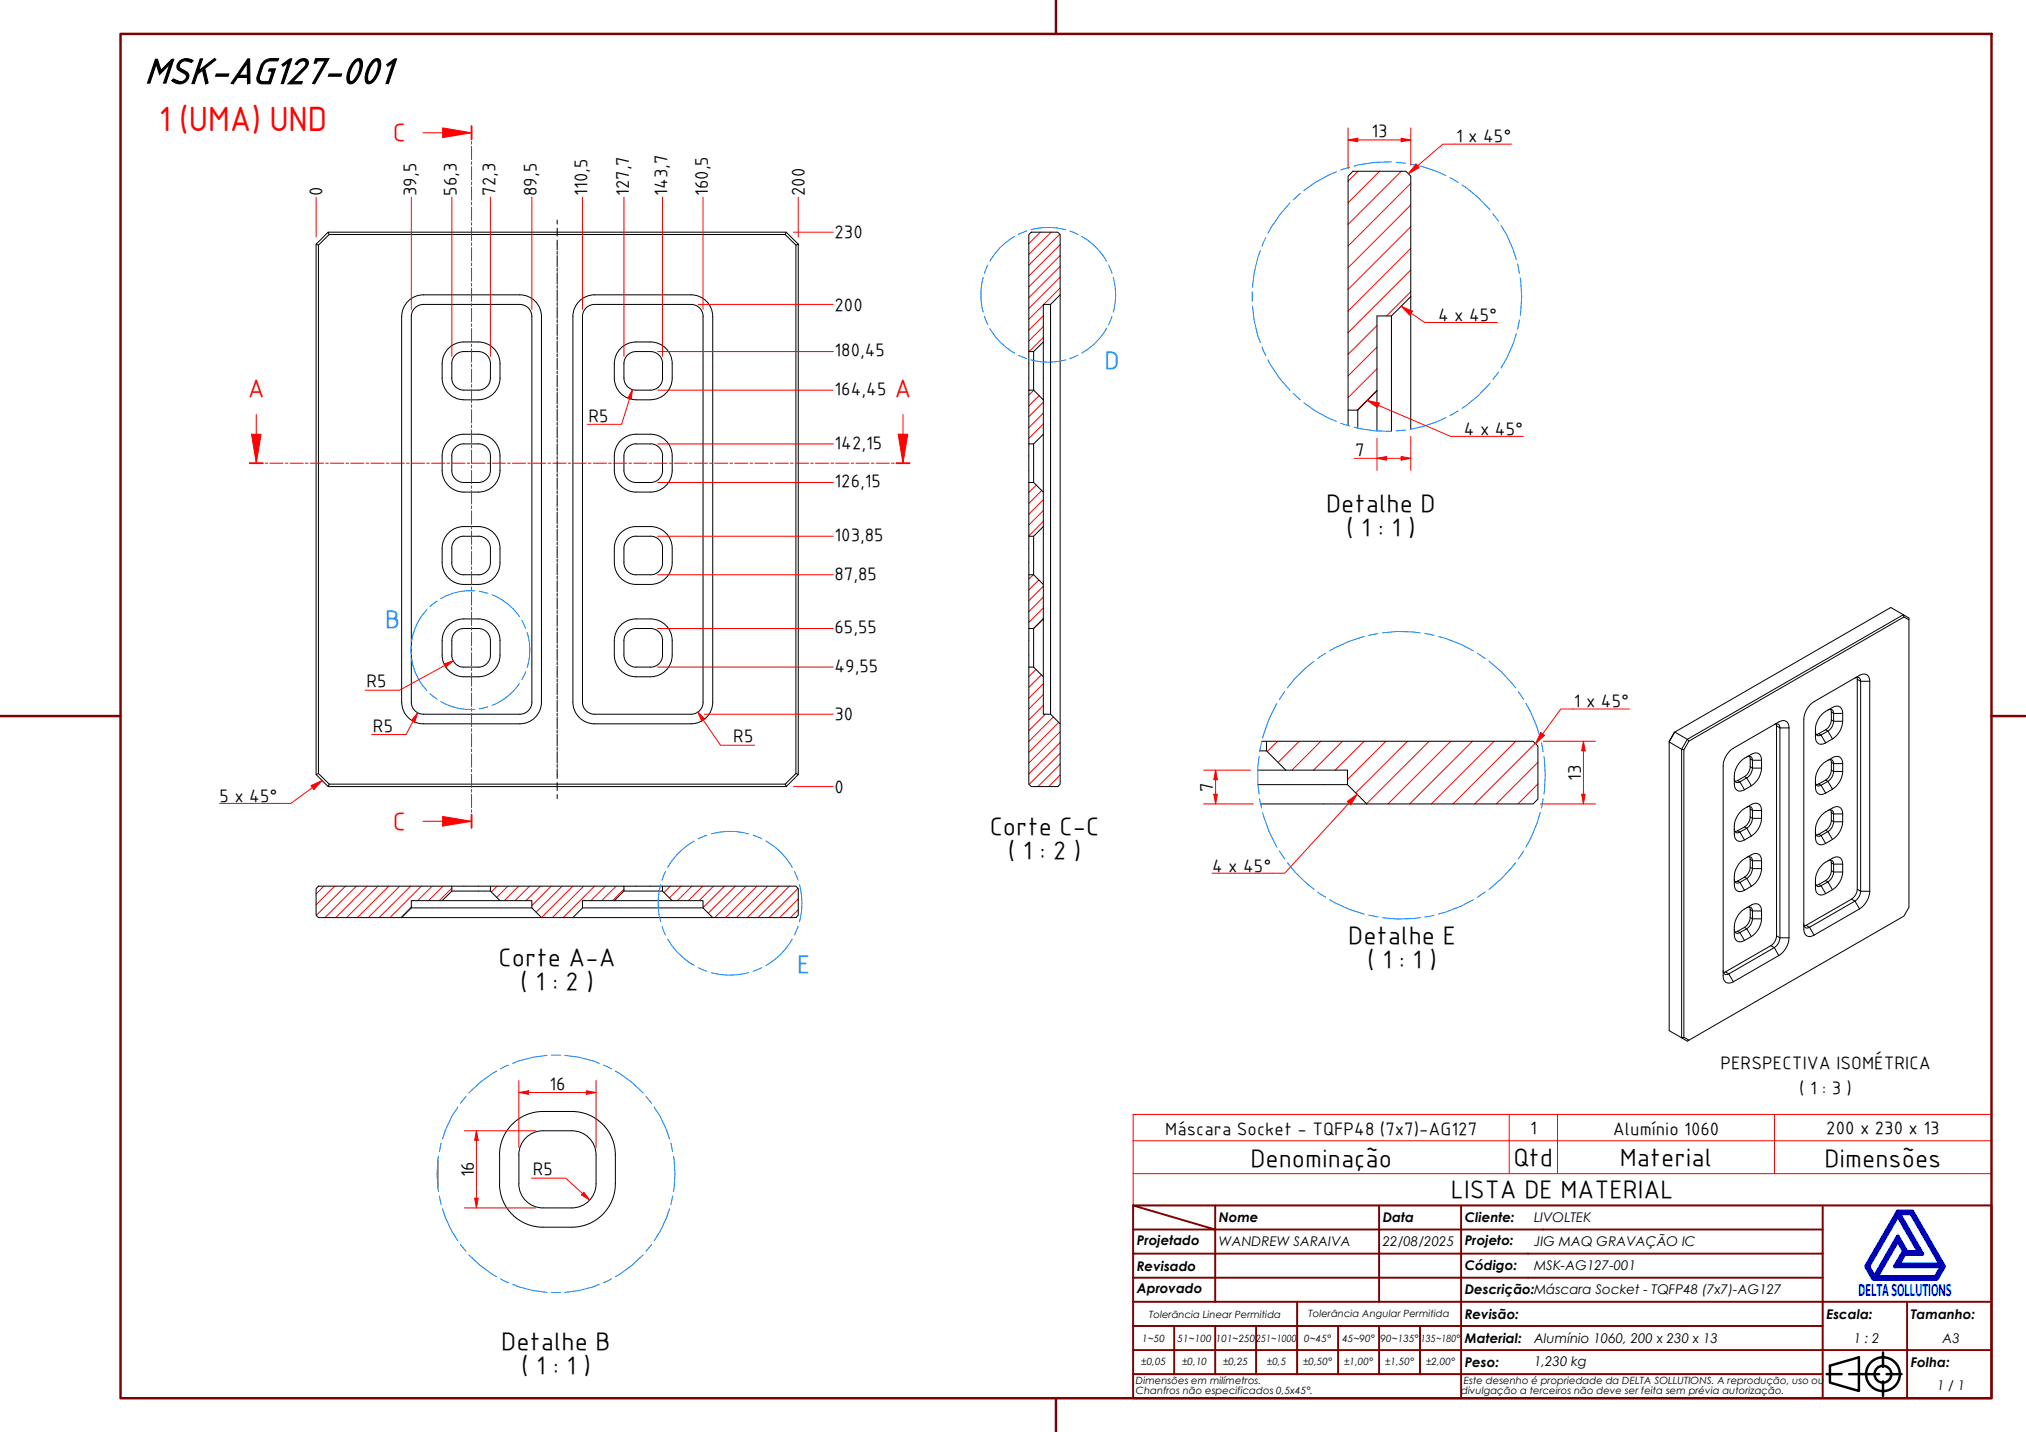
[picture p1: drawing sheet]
<svg xmlns="http://www.w3.org/2000/svg" width="420mm" height="297mm" viewBox="0 0 420 297" stroke-linecap="round" stroke-linejoin="round" font-family="sans-serif">
<!-- layer: Hatch (ABNT) -->
<g fill="none" stroke="#f00" stroke-width=".21">
<path d="M281.6 35.5l-2 2.1M286.1 35.5l-6.5 6.6M290.6 35.5l-11 11.1M292.6 38l-13 13M215.8 48.2l-2.4 2.3M218 48.2l-4.6 4.6M219.8 48.6l-6.4 6.4M219.9 59.7l-3.4 3.4M219.9 57.5l-6.5 6.5M219.9 55.3l-6.5 6.5M219.9 53l-6.5 6.5M219.9 50.8l-6.5 6.5"/>
<path d="M292.6 56l-13 13M292.6 51.5l-13 13M292.6 47l-13 13M292.6 42.5l-13 13M216.4 70l-3 2.9M216.4 67.7l-3 3M216.4 65.5l-3 3M216.4 63.3l-3 2.9M285.6 76.5l-6 6M285.6 72l-6 6M285.6 67.5l-6 6M292.6 60.5l-5.1 5"/>
<path d="M214.4 80.9l-1 1.1M215.5 82.1l-2.1 2.1M216.4 87.9l-3 3M216.4 85.7l-3 3M216.4 83.4l-3 3.1M285.6 81l-4.1 4.1M214.3 119.2l-.9 .9M214.9 100.6l-1.5 1.6M216 101.8l-2.6 2.6M216.4 108.1l-3 3.1M216.4 105.9l-3 3M216.4 103.7l-3 3"/>
<path d="M214.8 138.9l-1.4 1.4M215.4 120.3l-2 2.1M216 140l-2.6 2.6M216.4 128.4l-2.1 2M216.4 126.1l-3 3M216.4 123.9l-3 3M216.4 121.6l-3 3M216.4 146.3l-3 3M216.4 144.1l-3 3M216.4 141.8l-3 3M216.8 148.2l-3.4 3.4M218.4 148.7l-5 5.1"/>
<path d="M219.6 149.8l-6.2 6.2M219.9 158.5l-4.7 4.7M219.9 156.3l-6.5 6.4M219.9 154l-6.5 6.5M219.9 151.8l-6.5 6.5M264.9 153.8l-2.1 2.1M269.4 153.8l-4.4 4.3M273.9 153.8l-6 6M278.4 153.8l-6 6M282.9 153.8l-6 6M287.4 153.8l-8 7.9M291.9 153.8l-10.7 10.7"/>
<path d="M296.4 153.8l-13 12.9M300.9 153.8l-13 13M305.4 153.8l-13 13M309.8 153.8l-13 13M314.3 153.8l-13 13M318.4 154.2l-12.6 12.6M318.9 158.1l-8.6 8.7M219.9 160.8l-2.4 2.4M318.9 162.6l-4.1 4.2M67.2 183.8l-1.6 1.6M69.4 183.8l-3.8 3.9M71.6 183.8l-6 6.1"/>
<path d="M73.9 183.8l-6.5 6.5M76.1 183.8l-6.5 6.5M78.4 183.8l-6.5 6.5M80.6 183.8l-6.5 6.5M82.9 183.8l-6.5 6.5M85.1 183.8l-6.5 6.5M85.3 188.1l-2.2 2.2M87.4 183.8l-6.5 6.5M89.6 183.8l-3 3M91.9 183.8l-3 3M93.7 184.2l-2.6 2.6M103.1 183.8l-1.2 1.2"/>
<path d="M105.3 183.8l-2.3 2.3M107.6 183.8l-3 3M109.8 183.8l-3 3M112.1 183.8l-3 3M114.3 183.8l-4 4M116.6 183.8l-5.4 5.4M118.8 183.8l-6.5 6.5M121.1 183.8l-6.5 6.5M123.3 183.8l-6.5 6.5M125.5 183.8l-3 3M127.8 183.8l-3 3M129.4 184.5l-2.4 2.3"/>
<path d="M139 183.8l-1.3 1.3M141.2 183.8l-2.4 2.5M143.5 183.8l-3 3M145.7 183.8l-3 3M148 183.8l-3 3M150.2 183.8l-4.4 4.5M152.5 183.8l-5.6 5.6M154.7 183.8l-6.5 6.5M157 183.8l-6.5 6.5M159.2 183.8l-6.5 6.5M161.5 183.8l-6.5 6.5M163.7 183.8l-6.5 6.5"/>
<path d="M165.5 184.3l-6.1 6M165.5 188.7l-1.6 1.6M165.5 186.5l-3.8 3.8"/>
</g>
<!-- layer: Visible (ABNT) -->
<g fill="none" stroke="#000" stroke-width=".21">
<path d="M65.6 50.7l.4 .1v109.7M68.1 48.2l.2 .4-2.3 2.2M162.8 48.6l2.3 2.2M163 48.2l-.2 .4h-94.5M165.1 50.8l.4-.1v110l-.4-.2zM165.5 50.7l-2.5-2.5h-94.9l-2.5 2.5v110M213.4 48.6l.5-.4h5.5l.5 .4v12.6l-2 1.9h-1.5v7.8l-2 2h-1zM87.8 61.2h20a4.5 4.5 0 0 1 4.5 4.4v80a4.5 4.5 0 0 1-4.5 4.5h-20M87.8 63.1h20a2.51 2.51 0 0 1 2.5 2.5v80a2.51 2.51 0 0 1-2.5 2.6h-20M87.8 61.2a4.5 4.5 0 0 0-4.5 4.4v80a4.5 4.5 0 0 0 4.5 4.5M87.8 63.1a2.51 2.51 0 0 0-2.5 2.5v80a2.51 2.51 0 0 0 2.5 2.6M96.2 72.9a2.51 2.51 0 0 0-2.5 2.5v3a2.47 2.47 0 0 0 2.5 2.5"/>
<path d="M96.2 70.9a4.5 4.5 0 0 0-4.5 4.5 8 8 0 0 0 .6 5.3 4.5 4.5 0 0 0 3.9 2.2M96.2 72.9h3M96.2 70.9h3M99.2 72.9a2.51 2.51 0 0 1 2.5 2.5v3a2.51 2.51 0 0 1-2.5 2.5M99.2 70.9a4.5 4.5 0 0 1 4.5 4.5 8 8 0 0 1-.6 5.3 4.5 4.5 0 0 1-3.9 2.2M120.4 62.2a4.5 4.5 0 0 1 2.9-1h20a4.5 4.5 0 0 1 4.5 4.4v80a4.5 4.5 0 0 1-4.5 4.5h-20a4.5 4.5 0 0 1-4.5-4.4v-80a4.5 4.5 0 0 1 1.6-3.5zM130.3 73.5l1-.5 3.6-.1a2.48 2.48 0 0 1 2.5 2.5v3a2.51 2.51 0 0 1-2.5 2.5h-3a2.51 2.51 0 0 1-2.5-2.5v-3a2.5 2.5 0 0 1 .9-1.9zM145.8 65.6v80.1M145.8 65.7a2.51 2.51 0 0 0-2.5-2.6h-20a2.51 2.51 0 0 0-2.5 2.6v80a2.51 2.51 0 0 0 2.5 2.5h20a2.51 2.51 0 0 0 2.5-2.6M213.4 72.9v8M214.4 72.9v8M216.4 70.9v12"/>
<path d="M217.9 63.1v85.1M219.9 61.2v88.9M288.6 65.5v24M292.6 61.5v-25l-1-1h-11l-1 1v48.6h2l4-4M292.6 61.5l-4 4h-3v23.9M292.6 61.5v27.6M96.2 92.1a2.51 2.51 0 0 0-2.5 2.5v3a2.47 2.47 0 0 0 2.5 2.5M96.2 90.1a4.5 4.5 0 0 0-4.5 4.5 8 8 0 0 0 .6 5.2 4.5 4.5 0 0 0 3.9 2.3M96.2 80.9h3M96.2 82.9h3M96.2 90.1h3M96.2 92.1h3"/>
<path d="M99.2 90.1a4.5 4.5 0 0 1 4.5 4.5 8 8 0 0 1-.6 5.2 4.5 4.5 0 0 1-3.9 2.3M99.2 92.1a2.51 2.51 0 0 1 2.5 2.5v3a2.51 2.51 0 0 1-2.5 2.5M128.5 91.7a4.5 4.5 0 0 1 3.4-1.6 8.1 8.1 0 0 1 5.3 .6 4.5 4.5 0 0 1 2.2 3.9 8.1 8.1 0 0 1-.6 5.2 4.5 4.5 0 0 1-3.9 2.3 8 8 0 0 1-5.3-.6 4.5 4.5 0 0 1-2.2-3.9 8.1 8.1 0 0 1 .6-5.3zM130.3 92.6l1-.5h3.6a2.48 2.48 0 0 1 2.5 2.5v3a2.51 2.51 0 0 1-2.5 2.5h-3a2.51 2.51 0 0 1-2.5-2.5v-3a2.5 2.5 0 0 1 .9-2zM131.9 82.9h3M131.9 82.9a4.5 4.5 0 0 1-4.5-4.5 8 8 0 0 1 .6-5.2 4.5 4.5 0 0 1 3.9-2.3 8.1 8.1 0 0 1 5.3 .7 4.5 4.5 0 0 1 2.2 3.8 8 8 0 0 1-.6 5.3 4.5 4.5 0 0 1-3.9 2.2M213.4 80.9h1l2 2v7.2l-2 2h-1zM213.4 92.1v8M214.4 92.1v8M216.4 90.1v12M279.6 85.1v3.2M281.6 85.1v3.7"/>
<path d="M96.2 111.2a2.51 2.51 0 0 0-2.5 2.5v3a2.47 2.47 0 0 0 2.5 2.5M96.2 109.2a4.5 4.5 0 0 0-4.5 4.5 8 8 0 0 0 .6 5.3 4.5 4.5 0 0 0 3.9 2.2M96.2 102.1h3M96.2 109.2h3M96.2 100.1h3M96.2 119.2h3M96.2 111.2h3M99.2 109.2a4.5 4.5 0 0 1 4.5 4.5v3M99.2 111.2a2.51 2.51 0 0 1 2.5 2.5v3M101.7 116.7a2.51 2.51 0 0 1-2.5 2.5M103.7 116.7a4.5 4.5 0 0 1-4.5 4.5M131.9 119.2h3"/>
<path d="M131.9 111.2h3M131.9 111.2a2.51 2.51 0 0 0-2.5 2.5v3a2.51 2.51 0 0 0 2.5 2.5M134.9 111.2a2.51 2.51 0 0 1 2.5 2.5v3M137.4 116.7a2.51 2.51 0 0 1-2.5 2.5M139.4 116.7a8 8 0 0 0-.6-5.2 4.5 4.5 0 0 0-3.9-2.3 8 8 0 0 0-5.3 .6 4.5 4.5 0 0 0-2.2 3.9 8.1 8.1 0 0 0 .6 5.3 4.5 4.5 0 0 0 3.9 2.2 8.1 8.1 0 0 0 5.3-.6 4.5 4.5 0 0 0 2.2-3.9M213.4 100.1h1l2 2v7.1l-2 2h-1zM213.4 119.2h1l2 2v7.2l-2 2h-1zM213.4 111.2v8M214.4 111.2v8M216.4 109.2v12M96.2 130.4a2.51 2.51 0 0 0-2.5 2.5v3a2.47 2.47 0 0 0 2.5 2.5M96.2 128.4a4.5 4.5 0 0 0-4.5 4.5 8.1 8.1 0 0 0 .6 5.3 4.5 4.5 0 0 0 3.9 2.2"/>
<path d="M96.2 128.4h3M96.2 121.2h3M96.2 130.4h3M96.2 138.4h3M99.2 128.4a4.5 4.5 0 0 1 4.5 4.5 8.1 8.1 0 0 1-.6 5.3 4.5 4.5 0 0 1-3.9 2.2M99.2 130.4a2.51 2.51 0 0 1 2.5 2.5v3a2.51 2.51 0 0 1-2.5 2.5M128.5 130a4.5 4.5 0 0 1 3.4-1.6 8.1 8.1 0 0 1 5.3 .6 4.5 4.5 0 0 1 2.2 3.9 8.1 8.1 0 0 1-.6 5.3 4.5 4.5 0 0 1-3.9 2.2 8 8 0 0 1-5.3-.6 4.5 4.5 0 0 1-2.2-3.9 8 8 0 0 1 .6-5.3zM130.3 130.9l1-.5h3.6a2.48 2.48 0 0 1 2.5 2.5v3a2.48 2.48 0 0 1-2.5 2.5h-3a2.51 2.51 0 0 1-2.5-2.5v-3a2.5 2.5 0 0 1 .9-2zM213.4 138.4h1l2 2v7.8h1.5l2 1.9v12.6l-.5 .5h-5.5l-.5-.5zM213.4 130.4v8M214.4 130.4v8M216.4 128.4v12"/>
<path d="M394.8 128l1.1 .6M96.2 140.4h3M260.8 159.8h18.6v3l4 4M261.2 155.8h1.5M261.6 153.8h1.1M266.7 159.8l-4-4v-2h55.2l1 1v10.9l-1 1.1h-34.5M349.2 155.5l1.1-1.8-.4-.3-2.6-1.5-1.1 2 2.5 1.5 .5 .1v59.7M350.3 153.7l44.5-25.7-.1-.5-2.6-1.5-44.8 25.9-1.1 1.8v60.1l2.5 1.5v-59.9l1.2-2 44.8-25.9 1.2 .7v60l-1.1 1.8-44.9 26-1.2-.7 .5-.1 1.1 .6M362.2 157a.72 .72 0 0 1 .9-.1 .72 .72 0 0 1 .3 .8l-.4-.3M362.8 156.9l.2 .5M363 159.1l-.4 1.1-.8 .9M363 159.1l.4 .2"/>
<path d="M363 157.4v1.7M363.4 159.3l-.3 1.2-.9 .9M363.4 159.3v-1.6h1.9v1.6M363.4 159.3h1.9M365.3 159.3a4.6 4.6 0 0 1-2.1 3.7M365.3 157.7a1.29 1.29 0 0 0-.6-1.4 1.29 1.29 0 0 0-1.5 .2 5.4 5.4 0 0 0-3.2 7.3 1.27 1.27 0 0 0 1.8 0M368 150.3a.71 .71 0 0 1 .8-.1 .71 .71 0 0 1 .3 .8l-.7-.4M368.4 150.1v.5M368.4 150.6v43.5M371 151a1.29 1.29 0 0 0-.6-1.4 1.29 1.29 0 0 0-1.5 .2l-9.4 5.4a4.7 4.7 0 0 0-2.1 3.7v43.5a1.29 1.29 0 0 0 .6 1.4 1.29 1.29 0 0 0 1.5-.1M371 151h-1.9v43.5M371 151v43.5"/>
<path d="M376.5 151.8a.71 .71 0 0 0 .3 .8 .71 .71 0 0 0 .9-.1M377.2 152.2l-.6 .1M377.2 152.2l.5 .3M377.7 152.5l1.4-.9 .9 1.7M377.7 152.5l.9 1.6M378.6 151.4l-1.4 .8M379.1 157.7a.72 .72 0 0 1 .8-.1 .72 .72 0 0 1 .4 .8l-.5-.3M379.1 147.3a.73 .73 0 0 1 .8-.1 .73 .73 0 0 1 .4 .8l-.5-.3M379.6 157.6l.2 .5M379.6 147.1l.2 .6M379.8 159.8l-.4 1.1-.8 .9M379.8 149.3l-.4 1.2-.8 .9"/>
<path d="M379.8 159.8l.5 .2M379.8 149.3l.5 .3M379.8 147.7v1.6M379.8 158.1v1.7M380 153.3l-1.4 .8M380.3 149.6l-.4 1.2-.5 .6-.3 .2-.5-.2M380.3 149.6h1.8M382.1 148a1.29 1.29 0 0 0-.6-1.4 1.29 1.29 0 0 0-1.5 .2 5.4 5.4 0 0 0-3.1 7.2 1.27 1.27 0 0 0 1.7 .1M382.1 149.6a4.6 4.6 0 0 1-2.1 3.7M382.1 158.4a1.29 1.29 0 0 0-.6-1.4 1.29 1.29 0 0 0-1.5 .2 5.4 5.4 0 0 0-3.1 7.3 1.27 1.27 0 0 0 1.7 0M382.1 158.4h-1.8v1.6M382.1 148h-1.8v1.6"/>
<path d="M382.1 148v1.6M382.1 158.4v1.6M384.7 140.6a.72 .72 0 0 1 .8-.1 .72 .72 0 0 1 .4 .8M385.1 140.5l.1 .4M385.2 140.9l.7 .4M385.2 140.9v43.6M385.9 141.3v43.6h1.9M385.9 141.3h1.9M387.8 141.3a1.29 1.29 0 0 0-.7-1.4 1.29 1.29 0 0 0-1.5 .2l-9.4 5.4a4.7 4.7 0 0 0-2.1 3.7v43.6a1.29 1.29 0 0 0 .6 1.3 1.29 1.29 0 0 0 1.5-.1M387.8 141.3v43.6M68.3 162.7l-2.3-2.2-.4 .2 2.5 2.5M162.8 162.7h-94.5l-.2 .5h94.9"/>
<path d="M165.1 160.5l-2.3 2.2 .2 .5 2.5-2.5M260.9 162.8h18.5M261.4 166.8h22M359.7 161.5a.71 .71 0 0 0 .3 .8 .71 .71 0 0 0 .8-.1M359.7 171.9a.71 .71 0 0 0 .3 .8 .71 .71 0 0 0 .8-.1M360.4 161.9l-.6 .2M360.4 172.3l-.6 .2M360.4 161.9l.4 .3M360.4 172.3l.4 .3M360.8 162.2l1 1.6M360.8 172.6l1 1.6M361.8 161.1l.4 .3"/>
<path d="M361.8 171.5l.4 .3M361.8 161.1l-1.4 .8M361.8 171.5l-1.4 .8M362.2 167.4a.72 .72 0 0 1 .9-.1 .72 .72 0 0 1 .3 .8l-.4-.3M362.2 177.8a.73 .73 0 0 1 .9 0 .73 .73 0 0 1 .3 .7l-.4-.2M362.2 161.4l1 1.6M362.2 161.4l-1.4 .8M362.2 171.8l1 1.6M362.2 171.8l-1.4 .8M362.8 177.7l.2 .6M362.8 167.3l.2 .5M363 169.5l-.4 1.1-.8 .9"/>
<path d="M363 179.9l-.4 1.2-.8 .8M363 169.5l.4 .2M363 179.9l.4 .3M363 167.8v1.7M363 178.3v1.6M363.2 163l-1.4 .8M363.2 173.4l-1.4 .8M363.4 169.7l-.3 1.2-.9 .9M363.4 169.7h1.9M365.3 169.7a4.7 4.7 0 0 1-2.1 3.7M365.3 168.1a1.29 1.29 0 0 0-.6-1.4 1.29 1.29 0 0 0-1.5 .2 5.4 5.4 0 0 0-3.2 7.3 1.27 1.27 0 0 0 1.8 0M365.3 178.5a1.29 1.29 0 0 0-.6-1.3 1.29 1.29 0 0 0-1.5 .1 5.4 5.4 0 0 0-3.2 7.3 1.27 1.27 0 0 0 1.8 .1"/>
<path d="M365.3 168.1h-1.9v1.6M365.3 178.5h-1.9v1.7M365.3 168.1v1.6M365.3 178.5v1.7M376.5 172.6a.71 .71 0 0 0 .3 .8 .71 .71 0 0 0 .9-.1M376.5 162.2a.71 .71 0 0 0 .3 .8 .71 .71 0 0 0 .9-.1M377.2 173l-.6 .2M377.2 162.6l-.6 .2M377.2 173l.5 .3M377.2 162.6l.5 .3M377.7 173.3l1.4-.8 .9 1.6M377.7 162.9l1.4-.8 .9 1.6"/>
<path d="M377.7 173.3l.9 1.6M377.7 162.9l.9 1.6M378.6 172.2l-1.4 .8M378.6 161.8l-1.4 .8M379.1 178.6a.72 .72 0 0 1 .8-.1 .72 .72 0 0 1 .4 .7l-.5-.2M379.1 168.1a.73 .73 0 0 1 .8 0 .73 .73 0 0 1 .4 .7l-.5-.2M379.6 178.4l.2 .6M379.6 168l.2 .6M379.8 170.2l-.4 1.2-.8 .8M379.8 170.2l.5 .3M379.8 168.6v1.6M379.8 179v1.6"/>
<path d="M380 174.1l-1.4 .8M380 163.7l-1.4 .8M380.3 170.5l-.4 1.1-.5 .7-.3 .2-.5-.3M380.3 160l-.2 .8-.4 .8-.6 .5-.5-.3M380.3 170.5h1.8M380.3 160h1.8M382.1 179.2a1.29 1.29 0 0 0-.6-1.3 1.29 1.29 0 0 0-1.5 .1 5.4 5.4 0 0 0-3.1 7.3 1.27 1.27 0 0 0 1.7 .1M382.1 168.8a1.29 1.29 0 0 0-.6-1.3 1.29 1.29 0 0 0-1.5 .1 5.4 5.4 0 0 0-3.1 7.3 1.27 1.27 0 0 0 1.7 0M382.1 170.5a4.7 4.7 0 0 1-2.1 3.6M382.1 160a4.7 4.7 0 0 1-2.1 3.7M382.1 168.8h-1.8v1.7M382.1 168.8v1.7"/>
<path d="M66 183.8h27.7v1l-2 2h-6.4v1.5l-2 2h-17.3l-.4-.5v-5.5zM83.3 190.3h29M85.3 188.3h25M91.7 186.8h12M93.7 184.8h8M93.7 183.8h8M101.7 183.8h27.7v1l-2 2h-6.6v1.5l-2 2h-6.5l-2-2v-1.5h-6.6l-2-2zM118.8 190.3h29M120.8 188.3h25M127.4 186.8h12M129.4 184.8h8M129.4 183.8h8"/>
<path d="M137.4 183.8h27.7l.4 .5v5.5l-.4 .5h-17.3l-2-2v-1.5h-6.4l-2-2zM359.7 182.4a.71 .71 0 0 0 .3 .7 .71 .71 0 0 0 .8-.1l-.4-.2M359.7 192.8a.71 .71 0 0 0 .3 .7 .71 .71 0 0 0 .8-.1M360.4 182.8l-.6 .1M360.4 193.2l-.6 .1M360.4 193.2l.4 .2M360.8 193.4l1.4-.8 1 1.7M360.8 193.4l1 1.7M361.8 181.9l-1.4 .9M361.8 192.4l-1.4 .8M362.2 188.3a.72 .72 0 0 1 .9-.1 .72 .72 0 0 1 .3 .8l-.4-.3M362.8 188.1l.2 .6"/>
<path d="M363 190.3l.4 .3-.3 1.2-.9 .8-.4-.2M363 190.3l-.4 1.2-.8 .9M363 188.7v1.6M363.2 183.8l-1-1.6-1.4 .8 1 1.7M363.2 194.3l-1.4 .8M363.2 183.8l-1.4 .9M363.4 180.2l-.3 1.1-.5 .7-.4 .2-.4-.3M363.4 180.2h1.9M365.3 190.6a4.7 4.7 0 0 1-2.1 3.7M365.3 189a1.29 1.29 0 0 0-.6-1.4 1.29 1.29 0 0 0-1.5 .1 5.4 5.4 0 0 0-3.2 7.3 1.27 1.27 0 0 0 1.8 .1M365.3 180.2a4.6 4.6 0 0 1-2.1 3.6M365.3 189h-1.9v1.6h1.9"/>
<path d="M365.3 189v1.6M367.2 196.2l.8 .4M367.2 196.2l-9.4 5.4M368 196.6l-9.5 5.4 1 1.7M368 196.6l.9 1.6M368.4 194.1l-.3 1.2-.9 .9M368.4 194.1l.7 .4M368.9 198.2l-9.4 5.5M369.1 194.5l-.3 1.2-.8 .9M369.1 194.5h1.9M371 194.5a4.7 4.7 0 0 1-2.1 3.7M374.1 191.7a.72 .72 0 0 0 .3 .7 .72 .72 0 0 0 .9-.1l-.8-.4"/>
<path d="M374.5 191.9l-.4 .2M376.5 183.1a.71 .71 0 0 0 .3 .7 .71 .71 0 0 0 .9-.1M377.2 183.5l-.6 .1M377.2 183.5l.5 .2M377.7 183.7l1.4-.8 .9 1.7-1.4 .8M377.7 183.7l.9 1.7M378.6 182.7l-1.4 .8M379.8 180.6l-.4 1.2-.8 .9M379.8 180.6l.5 .3M380.3 180.9l-.2 .8-.4 .7-.6 .5-.5-.2M380.3 180.9v-1.7h1.8v1.7M380.3 180.9h1.8"/>
<path d="M382.1 180.9a4.7 4.7 0 0 1-2.1 3.7M384 186.5l.7 .4M384 186.5l-9.5 5.4M384.7 186.9l-9.4 5.4 .9 1.7M384.7 186.9l.9 1.6M385.2 184.5l-.4 1.1-.8 .9M385.2 184.5l.7 .4-.1 .3-.3 .8-.8 .9M385.6 188.5l-9.4 5.5M387.8 184.9a4.7 4.7 0 0 1-2.2 3.6M357.4 201.3a.71 .71 0 0 0 .3 .8 .71 .71 0 0 0 .8-.1l-.7-.4M357.8 201.6l-.4 .1M103.6 239.6v6a9 9 0 0 0 9 9h6"/>
<path d="M107.6 239.6v6M118.6 230.6h-6a9 9 0 0 0-9 9M118.6 234.6h-6a5 5 0 0 0-5 5M118.6 230.6a9 9 0 0 1 9 9M118.6 234.6a5 5 0 0 1 5 5M123.6 239.6v6a5 5 0 0 1-5 5M127.6 239.6v6a9 9 0 0 1-9 9M90.8 240.7v5.6M107.6 245.6a5 5 0 0 0 5 5h6"/>
</g>
<!-- layer: Linha Corte (ABNT) -->
<g fill="none" stroke="#f00" stroke-width=".21">
<path d="M91.8 27.5h6M97.8 26.1v2.8M97.8 29.4v.5M97.8 30.4v2.7M97.8 33.6v.5M97.8 34.6v2.7M97.8 37.8v.5M97.8 38.8v2.7M97.8 42v.5M97.8 43v2.7M97.8 46.2v.5M97.8 47.2v2.7"/>
<path d="M97.8 50.4v.5M97.8 51.4v2.7M97.8 54.6v.5M97.8 55.6v2.7M97.8 58.8v.5M97.8 59.8v2.7M97.8 63v.5M97.8 64v2.7M97.8 67.2v.5M97.8 68.2v2.7M97.8 71.4v.5M97.8 72.4v2.7"/>
<path d="M97.8 75.6v.5M97.8 76.6v2.7M97.8 79.8v.5M97.8 80.8v2.7M97.8 84v.5M97.8 85v2.7M97.8 88.2v.5M97.8 89.2v2.7M97.8 92.4v.5M97.8 93.4v2.7M97.8 96.6v.5M97.8 97.6v2.7"/>
<path d="M97.8 100.8v.5M97.8 101.8v2.7M97.8 105v.5M97.8 106v2.7M97.8 109.2v.5M97.8 110.2v2.7M97.8 113.4v.5M97.8 114.4v2.7M97.8 117.6v.5M97.8 118.6v2.7M97.8 121.8v.5M97.8 122.8v2.7"/>
<path d="M97.8 126v.5M97.8 127v2.7M97.8 130.2v.5M97.8 131.2v2.7M97.8 134.4v.5M97.8 135.4v2.7M97.8 138.6v.5M97.8 139.6v2.7M97.8 142.8v.5M97.8 143.8v2.7M97.8 147v.5M97.8 148v2.7"/>
<path d="M97.8 151.2v.5M97.8 152.2v2.7M97.8 155.4v.5M97.8 156.4v2.7M97.8 159.6v.5M97.8 160.6v2.7M97.8 163.8v.5M97.8 164.8v2.7M97.8 168v.5M97.8 169v2.7"/>
</g>
<path d="M97.8 26.1v2.8M97.8 169v2.7" fill="none" stroke="#f00" stroke-width=".36"/>
<path d="M91.8 26.5l6 1-6 1z" fill="#f00"/>
<path d="M87.7 27.5h4.1M91.8 26.5l6 1-6 1zM91.8 170.4h6" fill="none" stroke="#f00" stroke-width=".21"/>
<path d="M91.8 169.4l6 1-6 1z" fill="#f00"/>
<g fill="none" stroke="#f00" stroke-width=".21">
<path d="M51.8 96.1h2.7M53.1 90.1v6M55 96.1h.5M56 96.1h2.7M59.2 96.1h.5M60.2 96.1h2.7M63.4 96.1h.5M64.3 96.1h2.8M67.5 96.1h.6M68.5 96.1h2.8M71.7 96.1h.6M72.7 96.1h2.8"/>
<path d="M75.9 96.1h.6M76.9 96.1h2.8M80.1 96.1h.6M81.1 96.1h2.8M84.3 96.1h.6M85.3 96.1h2.8M88.5 96.1h.5M89.5 96.1h2.7M92.7 96.1h.5M93.7 96.1h2.7M96.9 96.1h.5M97.9 96.1h2.7"/>
<path d="M101.1 96.1h.5M102.1 96.1h2.7M105.3 96.1h.5M106.3 96.1h2.7M109.5 96.1h.5M110.4 96.1h2.8M113.6 96.1h.6M114.6 96.1h2.8M117.8 96.1h.6M118.8 96.1h2.8M122 96.1h.6M123 96.1h2.8"/>
<path d="M126.2 96.1h.6M127.2 96.1h2.8M130.4 96.1h.6M131.4 96.1h2.8M134.6 96.1h.5M135.6 96.1h2.7M138.8 96.1h.5M139.8 96.1h2.7M143 96.1h.5M144 96.1h2.7M147.2 96.1h.5M148.2 96.1h2.7"/>
<path d="M151.4 96.1h.5M152.4 96.1h2.7M155.6 96.1h.5M156.5 96.1h2.8M159.7 96.1h.6M160.7 96.1h2.8M163.9 96.1h.6M164.9 96.1h2.8M168.1 96.1h.6M169.1 96.1h2.8M172.3 96.1h.6M173.3 96.1h2.8"/>
<path d="M176.5 96.1h.6M177.5 96.1h2.8M180.7 96.1h.6M181.7 96.1h2.7M184.9 96.1h.5M185.9 96.1h2.7M87.7 170.4h4.1M91.8 169.4l6 1-6 1z"/>
</g>
<path d="M235 236.6h178v-5.4h-178v12.2M313 231.2v12.2M323 231.2v12.2M368 231.2v12.2M413 236.6v6.8h-178M235 243.4v6.6h178v-6.6" fill="none" stroke="#f00" stroke-width=".21"/>
<!-- layer: Detail Boundary (ABNT) -->
<g fill="none" stroke="#0080ff" stroke-width=".21">
<path d="M203.9 57.5a13.5 13.5 0 0 0 0 7.3M204.9 55l-.7 1.7M210.4 49.1a13.6 13.6 0 0 0-5.1 5.1M212.9 47.9l-1.7 .7M221 47.7a13.3 13.3 0 0 0-7.2 0M221.9 47.9l1.7 .7M224.4 49.1a13.3 13.3 0 0 1 5.1 5.1M229.9 55l.7 1.7M230.9 57.5a13.1 13.1 0 0 1 0 7.3M204.2 65.6l.7 1.7M205.3 68.1a13.6 13.6 0 0 0 5.1 5.1M211.2 73.7l1.7 .7"/>
<path d="M213.8 74.6a13.5 13.5 0 0 0 7.2 .1M223.6 73.7l-1.7 .7M229.5 68.1a13.4 13.4 0 0 1-5.1 5.1M230.6 65.6l-.7 1.7"/>
</g>
<!-- layer: Linha Corte (ABNT) -->
<path d="M51.8 96.1h2.7M185.9 96.1h2.7" fill="none" stroke="#f00" stroke-width=".36"/>
<path d="M52.2 90.1h1.9l-1 6z" fill="#f00"/>
<path d="M52.2 90.1h1.9l-1 6zM53.1 86v4.1M187.3 90.1v6" fill="none" stroke="#f00" stroke-width=".21"/>
<path d="M186.3 90.1h2l-1 6z" fill="#f00"/>
<path d="M186.3 90.1h2l-1 6zM187.3 86v4.1" fill="none" stroke="#f00" stroke-width=".21"/>
<!-- layer: Detail Boundary (ABNT) -->
<g fill="none" stroke="#0080ff" stroke-width=".21">
<path d="M277.2 35.7l-1.6 .6-2.9 1.6-2.3 1.6M279.9 34.7l-1.9 .6M288.6 33.6a25.5 25.5 0 0 0-7.7 .8M289.6 33.7l1.9 .2M292.5 34l2.5 .6 3.1 1 1.7 .8M300.7 36.9l1.7 1M303.2 38.4a25.7 25.7 0 0 1 5.8 5.2M261.4 52l-.5 1.4-.8 3.2-.4 3M262.5 49.3l-.8 1.8M267.5 42.1l-2.1 2.5-1.9 2.7-.5 1.1M269.6 40.1l-1.4 1.4M309.6 44.4l1.2 1.5"/>
<path d="M311.3 46.7l1.2 2.1 1.3 3 .7 2M314.7 54.8l.4 1.9M315.3 57.6a25.6 25.6 0 0 1 0 7.8M259.7 60.5v2M259.7 63.5l.4 3 .8 3.2 .5 1.4M261.7 72l.8 1.8M263 74.6l.5 1.1 1.9 2.8 2.1 2.4M309 79.5a25.7 25.7 0 0 1-5.8 5.2M310.8 77.2l-1.2 1.5M314.5 69.2l-.7 2.1-1.3 3-1.2 2M315.1 66.4l-.4 1.9M268.2 81.6l1.4 1.3"/>
<path d="M270.4 83.6l2.3 1.6 2.9 1.6 1.6 .6M278 87.8l1.9 .6M280.9 88.6a25.5 25.5 0 0 0 7.7 .9M291.5 89.2l-1.9 .2M299.8 86.6l-1.7 .8-3.1 1.1-2.5 .5M302.4 85.2l-1.7 1M85.3 133.9v1.9M85.4 136.7a12.2 12.2 0 0 0 3.1 6.5M88.5 126.5a12.2 12.2 0 0 0-3.1 6.5M90.6 124.7l-1.4 1.1M98.5 122.6a11.9 11.9 0 0 0-7.1 1.6M99.4 122.7l1.8 .4"/>
<path d="M102 123.4a12 12 0 0 1 5.7 4.5M108.2 128.7l.8 1.7M109 139.3l-.8 1.7M109.3 131.2a11.8 11.8 0 0 1 0 7.3M89.2 143.9l1.4 1.1M91.4 145.5a11.9 11.9 0 0 0 7.1 1.6M101.2 146.6l-1.8 .4M107.7 141.8a12 12 0 0 1-5.7 4.5M144 174.5a14.5 14.5 0 0 0-5.5 5.4M146.6 173.3l-1.8 .7M147.5 173a14.5 14.5 0 0 1 7.8 0M156.2 173.2l1.8 .8"/>
<path d="M158.9 174.5a14.3 14.3 0 0 1 5.4 5.4M137 183.5a14.2 14.2 0 0 0 0 7.7M137.3 192.1l.7 1.8M138 180.8l-.7 1.8M138.5 194.8a14.4 14.4 0 0 0 5.5 5.5M164.3 194.8a14.2 14.2 0 0 1-5.4 5.5M164.8 180.8l.7 1.8M165.5 192.2l-.7 1.8M165.8 183.5a14.3 14.3 0 0 1 0 7.7M144.8 200.7l1.8 .8M155.3 201.7a14.5 14.5 0 0 1-7.8 .1M158 200.7l-1.8 .8"/>
</g>
<!-- layer: Borda A3/A4 (ABNT) -->
<path d="M25 7h388v283h-388zM219 0v7M0 148.5h25M413 148.5h7M219 290v7" fill="none" stroke="#800000" stroke-width=".51"/>
<path d="M393.6 257.3l1.2 2.2-1.8 3.2h9.7l-1.3 2.2h-12.2zM393.6 252.1l4.4 7.6h-2.6l-1.8-3.2-4.9 8.4-1.2-2.2zM393.6 251.3h3l6.6 11.4-1.5 2.6h-13.2l-1.5-2.6zM393.8 251.7h2.5l6.2 10.6h-8.8l1.2-2.2h3.8zM395 259.7h.2l-.1 .2z" fill="none" stroke="#00f" stroke-width=".8"/>
<!-- layer: 0 -->
<path d="M388.5 265.3h13.2" fill="none" stroke="#000" stroke-width=".21"/>
<g fill="none" stroke="#800000" stroke-width=".4">
<path d="M235 250l17 5h-17M235 250h178v40h-178zM252 255h34v5h17M252 255v15M252 250v5M286 250v5h17v5M303 250v5h75M378 250v20h-143M235 260h51v10M235 275h17M243.5 275v10M260.5 275h-8.5v10"/>
<path d="M269 270v15h-8.5M277.5 275v10h-8.5M286 275v10h8.5M294.5 275v10M303 275h-42.5v10M303 260v5h-68M303 275v10h75M303 260h75M303 275h75M378 265h-75v10M395.5 270v10h17.5M413 270h-35v10h17.5v10"/>
<path d="M235 285h25.5M235 280h143v10M277.5 285h8.5M294.5 285h8.5v5"/>
</g>
<g fill="none" stroke="#000" stroke-width=".51">
<path d="M378.8 285h3.1M379.5 283.3l6-1.8v7l-6-1.7zM383.5 285h6.2M390.5 280.5v3M390.5 286.5v3M391.2 285h3.2"/>
<circle cx="390.5" cy="285" r="3.5"/>
<circle cx="390.5" cy="285" r="1.75"/>
</g>
<path d="M65.6 40.9v8.3M85.3 40.9v23.3M110.3 40.9v23.3M120.8 40.9v23.3M145.8 40.9v23.3M164.5 48.2h8.3M165.5 40.9v8.3M144.8 63.1h28M146.1 148.2h26.7M164.5 163.2h8.3" fill="none" stroke="#f00" stroke-width=".21"/>
<!-- layer: Linha de centro (ISO) -->
<g fill="none" stroke="#000" stroke-width=".21">
<path d="M115.5 45.6v.9M115.5 47.3v1.7M115.5 49.8v2M115.5 52.1v.6M115.5 53v2.4M115.5 55.7v.6M115.5 56.6v2.3M115.5 59.2v.6M115.5 60.1v2.4M115.5 62.8v.6M115.5 63.7v2.3M115.5 66.3v.6"/>
<path d="M115.5 67.2v2.4M115.5 69.9v.6M115.5 70.8v2.3M115.5 73.4v.6M115.5 74.3v2.4M115.5 77v.6M115.5 77.9v2.3M115.5 80.5v.6M115.5 81.4v2.4M115.5 84.1v.6M115.5 84.9v2.4M115.5 87.6v.6"/>
<path d="M115.5 88.5v2.4M115.5 91.2v.6M115.5 92.1v2.3M115.5 94.7v.6M115.5 95.6v2.4M115.5 98.3v.6M115.5 99.2v2.3M115.5 101.8v.6M115.5 102.7v2.4M115.5 105.4v.5M115.5 106.2v2.4M115.5 108.9v.6"/>
<path d="M115.5 109.8v2.3M115.5 112.4v.6M115.5 113.3v2.4M115.5 116v.6M115.5 116.9v2.4M115.5 119.6v.5M115.5 120.4v2.4M115.5 123.1v.6M115.5 124v2.4M115.5 126.6v.6M115.5 127.5v2.4M115.5 130.2v.6"/>
<path d="M115.5 131.1v2.3M115.5 133.7v.6M115.5 134.6v2.4M115.5 137.3v.6M115.5 138.2v2.4M115.5 140.9v.5M115.5 141.7v2.4M115.5 144.4v.6M115.5 145.3v2.3M115.5 147.9v.6M115.5 148.8v2.4M115.5 151.5v.6"/>
<path d="M115.5 152.4v2.3M115.5 155v.6M115.5 155.9v2.4M115.5 158.6v.6M115.5 159.5v2M115.5 162.3v1.7M115.5 164.8v.9"/>
</g>
<path d="M290.6 63.5l2 1.4" fill="none" stroke="#f00" stroke-width=".21"/>
<path d="M290.6 63.5l2.3 1-.5 .9z" fill="#f00"/>
<path d="M290.6 63.5l2.3 1-.5 .9zM292.6 64.9l2.9 2h15" fill="none" stroke="#f00" stroke-width=".21"/>
<path d="M290.6 95.1h2" fill="none" stroke="#f00" stroke-width=".21"/>
<path d="M290.6 94.7l2 .4-2 .3z" fill="#f00"/>
<path d="M285.6 95.1h2M290.6 94.7l2 .4-2 .3z" fill="none" stroke="#f00" stroke-width=".21"/>
<path d="M285.6 95.1l2-.4v.7z" fill="#f00"/>
<path d="M279.6 29h2M280.8 95.1h4.8M285.6 95.1l2-.4v.7zM285.6 90.9v6.7M287.6 95.1h3M292.6 90.5v7.1" fill="none" stroke="#f00" stroke-width=".21"/>
<path d="M279.6 29l2-.3v.7z" fill="#f00"/>
<path d="M279.6 29l2-.3v.7zM290.6 29h2" fill="none" stroke="#f00" stroke-width=".21"/>
<path d="M290.6 28.7l2 .3-2 .4z" fill="#f00"/>
<path d="M279.6 26.5v8.5M281.6 29h9M290.6 28.7l2 .3-2 .4zM292.6 26.5v7.8M328.4 153.8v2" fill="none" stroke="#f00" stroke-width=".21"/>
<!-- layer: Detail Boundary (ABNT) -->
<g fill="none" stroke="#0080ff" stroke-width=".21">
<path d="M272.5 137.2l-1.4 1.1-2.5 2.3-1.6 2.1M274.9 135.5l-1.6 1.1M282.9 132l-3.1 1-4.1 2M285.8 131.4l-1.9 .4M286.7 131.3l3.1-.3 3.4 .1 1.3 .2M295.5 131.4l1.9 .4M298.3 132l1.5 .4 3.2 1.3 2.5 1.3M306.4 135.5l1.6 1.1M308.8 137.1a28.1 28.1 0 0 1 5.5 5.6M261.1 156.9l-.2 2.2v3.4l.2 2.2M261.6 154.1l-.4 1.9M264.8 145.9a27.3 27.3 0 0 0-2.9 7.2"/>
<path d="M266.4 143.4l-1.1 1.7M314.9 143.5l1.1 1.6M316.4 145.9l1 1.7 1.3 3.2 .7 2.3M319.7 154l.3 2M320.2 156.9a27.7 27.7 0 0 1 0 7.8M261.2 165.7l.4 1.9M261.9 168.5a28.2 28.2 0 0 0 2.9 7.2M265.3 176.5l1.1 1.7M267 179l1.6 2 2.5 2.4 1.4 1.1M314.3 179a28.1 28.1 0 0 1-5.5 5.5M316 176.6l-1.1 1.6M319.4 168.5l-.7 2.3-1.3 3.2-1 1.7"/>
<path d="M320 165.7l-.3 1.9M273.3 185l1.6 1.1M275.7 186.6l4.1 2 3.1 1M283.9 189.8l1.9 .4M294.5 190.3l-1.3 .2-3.4 .1-3.1-.2M297.4 189.8l-1.9 .4M305.5 186.6l-2.5 1.3-3.2 1.3-1.5 .4M308 185l-1.6 1.1"/>
</g>
<path d="M328.4 153.8l.3 2h-.7z" fill="#f00"/>
<path d="M328.4 153.8l.3 2h-.7zM328.4 164.7v2.1" fill="none" stroke="#f00" stroke-width=".21"/>
<path d="M328 164.7h.7l-.3 2.1z" fill="#f00"/>
<path d="M320 153.8h10.9M328.4 155.8v8.9M319.4 166.8h11.5M328 164.7h.7l-.3 2.1z" fill="none" stroke="#f00" stroke-width=".21"/>
<path d="M281.5 164.7l-1.7 1.9" fill="none" stroke="#f00" stroke-width=".21"/>
<path d="M279.4 166.3l2.1-1.6-1.4 2.2z" fill="#f00"/>
<path d="M279.4 166.3l2.1-1.6-1.4 2.2zM279.8 166.6l-13.4 14.5h-15" fill="none" stroke="#f00" stroke-width=".21"/>
<path d="M252.1 159.8v1.9" fill="none" stroke="#f00" stroke-width=".21"/>
<path d="M252.1 159.8l.4 1.9h-.8z" fill="#f00"/>
<path d="M252.1 159.8l.4 1.9h-.8zM252.1 164.7v2.1" fill="none" stroke="#f00" stroke-width=".21"/>
<path d="M251.7 164.7h.8l-.4 2.1z" fill="#f00"/>
<path d="M249.6 159.8h9.7M249.6 166.8h10.3M251.7 164.7h.8l-.4 2.1zM252.1 161.7v3" fill="none" stroke="#f00" stroke-width=".21"/>
<path d="M319.9 152.2l-1.4 2" fill="none" stroke="#f00" stroke-width=".21"/>
<path d="M319.5 151.9l.8 .6-1.8 1.7z" fill="#f00"/>
<path d="M294 34.4l-1.9 1.6M319.5 151.9l.8 .6-1.8 1.7zM337.9 147.1h-14.2l-3.8 5.1" fill="none" stroke="#f00" stroke-width=".21"/>
<path d="M293.6 34l.7 .8-2.2 1.2z" fill="#f00"/>
<path d="M293.6 34l.7 .8-2.2 1.2zM313.5 29.9h-14.3l-5.2 4.5M66.8 161.9l-2 1.5" fill="none" stroke="#f00" stroke-width=".21"/>
<path d="M93.7 40.9v33M101.7 40.9v33M129.4 40.9v33M137.4 40.9v33" fill="none" stroke="#f00" stroke-width=".21"/>
<path d="M64.5 163l2.3-1.1-1.7 1.9z" fill="#f00"/>
<path d="M64.5 163l2.3-1.1-1.7 1.9zM64.8 163.4l-4.5 3.3h-14.8" fill="none" stroke="#f00" stroke-width=".21"/>
<path d="M136.4 72.9h36.4M136.4 92.1h36.4M136.4 80.9h36.4M136.4 119.2h36.4M136.4 111.2h36.4M136.4 100.1h36.4M136.4 138.4h36.4M136.4 130.4h36.4M86.6 147.9l-.9 1.7" fill="none" stroke="#f00" stroke-width=".21"/>
<path d="M86.6 147.9l-.6 1.9-.7-.4z" fill="#f00"/>
<path d="M94 137.1l-1.8 .9M85.7 149.6l-1.5 2.8h-7.1M86.6 147.9l-.6 1.9-.7-.4z" fill="none" stroke="#f00" stroke-width=".21"/>
<path d="M92.1 137.7l1.9-.6-1.6 1.3z" fill="#f00"/>
<path d="M92.1 137.7l1.9-.6-1.6 1.3zM92.2 138l-9.4 5.2h-7.1M144.7 147.7l1.1 1.7" fill="none" stroke="#f00" stroke-width=".21"/>
<path d="M144.7 147.7l1.5 1.4-.7 .5z" fill="#f00"/>
<path d="M131.1 80.8l-.5 1.9M144.7 147.7l1.5 1.4-.7 .5zM145.8 149.4l3.6 5.2h7.1" fill="none" stroke="#f00" stroke-width=".21"/>
<path d="M131.1 80.8l-.2 2-.7-.2z" fill="#f00"/>
<path d="M130.6 82.7l-1.7 5.3h-7.1M131.1 80.8l-.2 2-.7-.2z" fill="none" stroke="#f00" stroke-width=".21"/>
<path d="M283.6 83.1l2.3 1" fill="none" stroke="#f00" stroke-width=".21"/>
<path d="M283.6 83.1l2.5 .5-.4 .9z" fill="#f00"/>
<path d="M283.6 83.1l2.5 .5-.4 .9zM285.9 84.1l14.9 6.4h15.1" fill="none" stroke="#f00" stroke-width=".21"/>
<!-- layer: Detail Boundary (ABNT) -->
<g fill="none" stroke="#0080ff" stroke-width=".21">
<path d="M113.5 218.9l-2.8 .4-3 .7-1.4 .6M114.4 218.9h1.8M117.1 218.9l2.8 .4 3 .7 1.4 .6M91 239.8a21.4 21.4 0 0 0 0 7.4M91.5 237.1l-.4 1.8M95 229.6l-1.3 2-1.3 2.8-.6 1.8M96.6 227.4l-1.1 1.5M103 222.2a23.3 23.3 0 0 0-5.8 4.5M105.5 220.9l-1.7 .8M125.2 220.9l1.6 .8M127.6 222.2a23.3 23.3 0 0 1 5.8 4.5M134 227.4l1.1 1.5"/>
<path d="M135.7 229.6l1.2 2 1.3 2.8 .6 1.8M139.1 237.1l.4 1.8M139.7 239.8a21.4 21.4 0 0 1 0 7.4M91.1 248.1l.4 1.8M91.8 250.7l.6 1.9 1.3 2.8 1.3 2M95.5 258.1l1.1 1.5M135.1 258.1l-1.1 1.5M138.8 250.7l-.6 1.9-1.3 2.8-1.2 2M139.5 248.1l-.4 1.8M97.2 260.3a23.3 23.3 0 0 0 5.8 4.5M103.8 265.3l1.7 .8M106.3 266.4l1.4 .6 3 .7 2.8 .4"/>
<path d="M114.4 268.1h1.8M124.3 266.4l-1.4 .6-3 .7-2.8 .4M126.8 265.3l-1.6 .8M133.4 260.3a23.3 23.3 0 0 1-5.8 4.5"/>
</g>
<path d="M98.8 234.6v1.9" fill="none" stroke="#f00" stroke-width=".21"/>
<path d="M98.8 234.6l.4 1.9h-.8z" fill="#f00"/>
<path d="M98.8 234.6l.4 1.9h-.8zM98.8 248.5v2.1" fill="none" stroke="#f00" stroke-width=".21"/>
<path d="M98.4 248.5h.8l-.4 2.1z" fill="#f00"/>
<path d="M96.3 234.6h14.8M98.8 236.5v12M121.6 226.6h2M96.3 250.6h14.8M98.4 248.5h.8l-.4 2.1z" fill="none" stroke="#f00" stroke-width=".21"/>
<path d="M121.6 226.3l2 .3-2 .4z" fill="#f00"/>
<path d="M107.6 226.6h2M121.6 226.3l2 .3-2 .4z" fill="none" stroke="#f00" stroke-width=".21"/>
<path d="M107.6 226.6l2-.3v.7z" fill="#f00"/>
<path d="M107.6 226.6l2-.3v.7zM107.6 224.1v13.9M109.6 226.6h12M123.6 224.1v13.9M120.8 247.6l1.5 1.3" fill="none" stroke="#f00" stroke-width=".21"/>
<path d="M121.1 247.3l1.2 1.6-1.7-1.1z" fill="#f00"/>
<path d="M110.2 244.4h7.1l3.5 3.2M121.1 247.3l1.2 1.6-1.7-1.1z" fill="none" stroke="#f00" stroke-width=".21"/>
<text font-size="8.1" x="30" y="17.3">MSK-AG127-001</text>
<text font-size="7" fill="#f00" x="32.9" y="27.2">1 (UMA) UND</text>
<g font-size="5.4" fill="#f00">
<text x="81.5" y="29.3">C</text>
<text x="51.4" y="82.4">A</text>
<text x="185.5" y="82.4">A</text>
<text x="81.5" y="172.2">C</text>
</g>
<g font-size="5.4" fill="#0080ff">
<text x="229.1" y="76.5">D</text>
<text x="79.9" y="130.2">B</text>
<text x="165.3" y="201.9">E</text>
</g>
<g font-size="5.4">
<text x="275" y="106.2">Detalhe D</text>
<text x="279.1" y="111.2">( 1 : 1 )</text>
<text x="205.3" y="173.3">Corte C-C</text>
<text x="209" y="178.3">( 1 : 2 )</text>
<text x="279.6" y="195.8">Detalhe E</text>
<text x="103.4" y="200.5">Corte A-A</text>
<text x="283.5" y="200.8">( 1 : 1 )</text>
<text x="107.9" y="205.5">( 1 : 2 )</text>
<text x="259.3" y="242">Denominação</text>
<text x="313.9" y="241.8">Qtd</text>
<text x="335.9" y="241.8">Material</text>
<text x="378.4" y="242">Dimensões</text>
<text x="300.9" y="248.5">LISTA DE MATERIAL</text>
<text x="103.9" y="280">Detalhe B</text>
<text x="108.1" y="285">( 1 : 1 )</text>
</g>
<g font-size="3.9">
<text x="284.4" y="28.5">13</text>
<text x="302" y="29.6">1 x 45°</text>
<text x="66.8" y="40.6" transform="rotate(-90 66.8 40.6)">0</text>
<text x="86.3" y="40.6" transform="rotate(-90 86.3 40.6)">39,5</text>
<text x="94.7" y="40.6" transform="rotate(-90 94.7 40.6)">56,3</text>
<text x="102.7" y="40.6" transform="rotate(-90 102.7 40.6)">72,3</text>
<text x="111.3" y="40.6" transform="rotate(-90 111.3 40.6)">89,5</text>
<text x="121.8" y="40.6" transform="rotate(-90 121.8 40.6)">110,5</text>
<text x="130.4" y="40.6" transform="rotate(-90 130.4 40.6)">127,7</text>
<text x="138.4" y="40.6" transform="rotate(-90 138.4 40.6)">143,7</text>
<text x="146.8" y="40.6" transform="rotate(-90 146.8 40.6)">160,5</text>
<text x="166.8" y="40.6" transform="rotate(-90 166.8 40.6)">200</text>
<text x="173.1" y="49.4">230</text>
<text x="173.1" y="64.4">200</text>
<text x="298.2" y="66.6">4 x 45°</text>
<text x="173.1" y="73.9">180,45</text>
<text x="173.1" y="81.9">164,45</text>
<text x="122" y="87.4">R5</text>
<text x="173.1" y="93.1">142,15</text>
<text x="281.1" y="94.5">7</text>
<text x="303.6" y="90.2">4 x 45°</text>
<text x="173.1" y="101.1">126,15</text>
<text x="173.1" y="112.2">103,85</text>
<text x="173.1" y="120.2">87,85</text>
<text x="173.1" y="131.4">65,55</text>
<text x="76" y="142.6">R5</text>
<text x="173.1" y="139.4">49,55</text>
<text x="173.1" y="149.4">30</text>
<text x="326.4" y="146.7">1 x 45°</text>
<text x="77.3" y="151.8">R5</text>
<text x="152.1" y="154">R5</text>
<text x="327.8" y="161.9" transform="rotate(-90 327.8 161.9)">13</text>
<text x="45.5" y="166.3">5 x 45°</text>
<text x="173.1" y="164.4">0</text>
<text x="251.5" y="164.2" transform="rotate(-90 251.5 164.2)">7</text>
<text x="251.4" y="180.8">4 x 45°</text>
<text x="356.8" y="221.8">PERSPECTIVA ISOMÉTRICA</text>
<text x="113.9" y="226.1">16</text>
<text x="373.1" y="226.8">( 1 : 3 )</text>
<text x="241.7" y="235.3">Máscara Socket - TQFP48 (7x7)-AG127</text>
<text x="317.3" y="235.2">1</text>
<text x="334.5" y="235.3">Alumínio 1060</text>
<text x="378.7" y="235.2">200 x 230 x 13</text>
<text x="98.2" y="244.2" transform="rotate(-90 98.2 244.2)">16</text>
<text x="110.5" y="243.8">R5</text>
</g>
<text font-size="3.9" fill="#00f" x="385.4" y="268.8">DELTASOLLUTIONS</text>
<g font-size="2.8">
<text x="252.8" y="253.5">Nome</text>
<text x="286.8" y="253.5">Data</text>
<text x="303.8" y="253.6">Cliente:</text>
<text x="318.1" y="253.5">LIVOLTEK</text>
<text x="235.8" y="263.6">Revisado</text>
<text x="235.8" y="258.3">Projetado</text>
<text x="252.8" y="258.5">WANDREW SARAIVA</text>
<text x="286.8" y="258.4">22/08/2025</text>
<text x="303.8" y="263.4">Código:</text>
<text x="303.8" y="258.3">Projeto:</text>
<text x="318.1" y="263.5">MSK-AG127-001</text>
<text x="318.1" y="258.5">JIG MAQ GRAVAÇÃO IC</text>
<text x="235.8" y="268.3">Aprovado</text>
<text x="303.8" y="268.3">Descrição:Máscara Socket - TQFP48 (7x7)-AG127</text>
<text x="303.8" y="273.6">Revisão:</text>
<text x="378.8" y="273.5">Escala:</text>
<text x="396.3" y="273.5">Tamanho:</text>
<text x="303.8" y="278.6">Material:</text>
<text x="318.1" y="278.5">Alumínio 1060, 200 x 230 x 13</text>
<text x="384.4" y="278.5">1 : 2</text>
<text x="402.8" y="278.5">A3</text>
<text x="303.8" y="283.5">Peso:</text>
<text x="318.1" y="283.3">1,230 kg</text>
<text x="396.3" y="283.5">Folha:</text>
<text x="401.7" y="288.4">1 / 1</text>
</g>
<g font-size="2.1">
<text x="238.3" y="273.3">Tolerância Linear Permitida</text>
<text x="271.4" y="273.1">Tolerância Angular Permitida</text>
<text x="236.9" y="278.3">1~50</text>
<text x="244.2" y="278.3">51~100</text>
<text x="252.1" y="278.3">101~250</text>
<text x="260.5" y="278.3">251~1000</text>
<text x="270.5" y="278.3">0~45°</text>
<text x="278.4" y="278.3">45~90°</text>
<text x="286.3" y="278.3">90~135°</text>
<text x="294.7" y="278.3">135~180°</text>
<text x="235.6" y="287.1">Dimensões em milímetros.</text>
<text x="236.6" y="283.2">±0,05</text>
<text x="245.2" y="283.2">±0,10</text>
<text x="253.7" y="283.2">±0,25</text>
<text x="262.7" y="283.2">±0,5</text>
<text x="270.2" y="283.2">±0,50°</text>
<text x="278.7" y="283.2">±1,00°</text>
<text x="287.2" y="283.2">±1,50°</text>
<text x="295.7" y="283.2">±2,00°</text>
<text x="303.6" y="287.1">Este desenho é propriedade da DELTA SOLLUTIONS. A reprodução, uso ou</text>
<text x="235.6" y="289.2">Chanfros não especificados 0,5x45°.</text>
<text x="303" y="289.2">divulgação a terceiros não deve ser feita sem prévia autorização.</text>
</g>
</svg>
